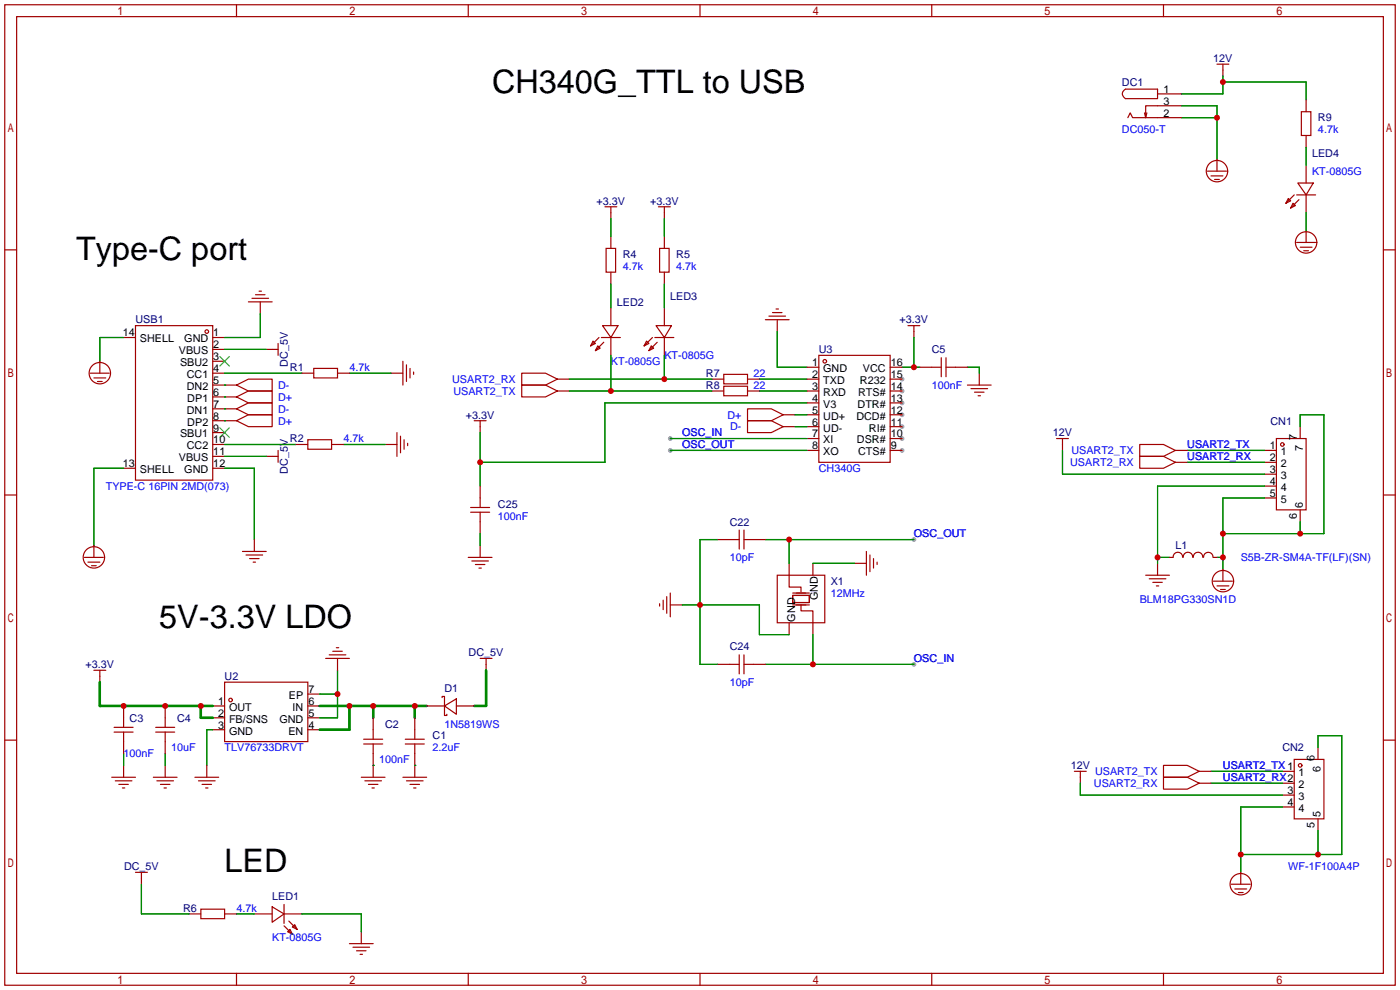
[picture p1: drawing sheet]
<svg xmlns="http://www.w3.org/2000/svg" width="299mm" height="212mm" viewBox="0 0 299 212" stroke-linecap="round" stroke-linejoin="round" font-family="sans-serif">
<g fill="#999">
<circle cx="192.8" cy="96.3" r=".51"/>
<circle cx="192.8" cy="93.7" r=".51"/>
<circle cx="192.8" cy="91.2" r=".51"/>
<circle cx="192.8" cy="88.6" r=".51"/>
<circle cx="192.8" cy="86.1" r=".51"/>
<circle cx="192.8" cy="83.6" r=".51"/>
<circle cx="192.8" cy="81" r=".51"/>
<circle cx="195.3" cy="115.3" r=".51"/>
<circle cx="195.3" cy="142" r=".51"/>
<circle cx="143.3" cy="96.3" r=".51"/>
<circle cx="143.3" cy="93.7" r=".51"/>
</g>
<g fill="none" stroke="#a10000" stroke-width=".25">
<path d="M1 1h297.2v209.6h-297.2zM3.6 3.6h292.1v204.4h-292.1zM50.5 1v2.6M100.1 1v2.6M149.6 1v2.6M199.1 1v2.6M240 19.6l.5-.5h6.9v2l-7-.1a1.11 1.11 0 0 1-.4-1.4zM248.7 1v2.6M260.1 13.7h2.5M261.4 13.7v2.6M241 25.1l.6-1 .5 1h10.4M244.6 24.1l.3 1"/>
<path d="M245.1 24.1l-.2 1M247.4 20.1h5.1M252.5 22.6h-7.6v2.5M258.1 36.6h4M258.8 37.6h2.6M259.6 38.4h1M260.1 34v2.6M277.4 39.1h3.3l-1.6 2.6zM278.1 23.9h2.1v5.1h-2.1zM279.1 21.3v2.6M279.1 29v2.5M279.1 35.3v3.8"/>
<path d="M1 53.4h2.6M129.3 44.2h2.5M129.5 53.1h2.1v5.1h-2.1zM130.6 44.2v2.5M130.6 50.5v2.6M130.6 58.2v2.5M140.7 44.2h2.6M141 53.1h2v5.1h-2zM142 44.2v2.5M142 50.5v2.6M142 58.2v2.5M275.3 42.4l.5 .5-1 .5z"/>
<path d="M276.4 43.4l.5 .5-1.1 .5zM276.6 41.7l-1.8 1.7M277.1 41.7h4.1M277.1 51.8h4.1M277.6 42.7l-1.8 1.7M277.9 52.8h2.5M278.6 53.6h1.1M279.1 41.7v3.8M279.1 49.3v2.5M295.7 53.4h2.5M19.3 79.8h4.1M21.3 77.2v2.6"/>
<path d="M26.4 72.1h2.6M29 69.6h16.5v33h-16.5zM45.5 72.1h2.5M45.5 74.7h2.5M45.5 77.2h2.5M45.5 79.8h2.5M53.1 64.5h5.1M53.8 63.8h3.6M54.6 63h2M55.4 62.2h.5M55.6 64.5v2.6M56.9 74.7h2.5"/>
<path d="M59.4 73.4v2.5M64.5 79.8h2.6M67.1 78.7h5v2.1h-5zM72.1 79.8h2.6M83.6 79.8h2.5M86.1 77.2v5.1M86.9 78v3.5M87.6 78.7v2.1M88.4 79.5v.5M111.5 79.8h5.1l2.5 1.2-2.5 1.3h-5.1zM126.7 72.9l.6 .5-1.1 .5zM127.8 73.9l.5 .5-1 .5z"/>
<path d="M128 72.1l-1.8 1.8M128.5 72.1h4.1M128.8 69.6h3.3l-1.5 2.5zM129 73.2l-1.7 1.7M130.6 65.8v3.8M130.6 72.1v3.8M138.2 72.9l.5 .5-1 .5zM139.2 73.9l.5 .5-1 .5zM139.4 72.1l-1.7 1.8M140 72.1h4M140.2 69.6h3.3l-1.5 2.5zM140.5 73.2l-1.8 1.7"/>
<path d="M142 65.8v3.8M142 72.1v3.8M163.6 68.3h5.1M164.3 67.6h3.6M165.1 66.8h2M165.9 66h.5M166.1 68.3v2.6M172.5 78.5h2.5M175 75.9h15.2v22.9h-15.2zM190.2 78.5h2.6M194.1 69.6h2.5M195.3 69.6v2.5"/>
<path d="M196.6 78.5h4.6M201.2 76.5v4M202.2 76.5v4M202.2 78.5h4.6M209.3 79.8v2.5M20.1 80.8h2.5M20.8 81.5h1M45.5 82.3h5M45.5 84.8h5M45.5 87.4h5M45.5 89.9h5M45.5 92.5h2.5"/>
<path d="M45.5 95h2.5M45.5 97.5h2.5M50.5 82.3l2.6-1.3h5.1v2.6h-5.1zM50.5 84.8l2.6-1.2h5.1v2.5h-5.1zM50.5 87.4l2.6-1.3h5.1v2.5h-5.1zM50.5 89.9l2.6-1.3h5.1v2.6h-5.1zM56.9 97.5h2.5M59.4 96.3v2.5M63.2 95h2.6M65.8 94h5.1v2h-5.1zM70.9 95h2.5M82.3 95h2.5"/>
<path d="M84.8 92.5v5M85.6 93.2v3.6M86.4 94v2M87.1 94.7v.5M101.3 89.9h2.6M102.6 89.9v2.6M111.5 82.3h5.1l2.5 1.3-2.5 1.2h-5.1zM119.1 83.6h2.6M119.1 81h2.6M152.1 83.6h2.6M152.1 81h2.6M154.7 80h5.1v2h-5.1z"/>
<path d="M154.7 82.5h5.1v2.1h-5.1zM159.8 87.4h5l2.6 1.2-2.6 1.3h-5zM159.8 89.9h5l2.6 1.3-2.6 1.3h-5zM159.8 83.6h2.5M159.8 81h2.5M167.4 88.6h2.5M167.4 91.2h2.5M172.5 88.6h2.5M172.5 91.2h2.5M172.5 83.6h2.5M172.5 81h2.5M172.5 96.3h2.5"/>
<path d="M172.5 93.7h2.5M172.5 86.1h2.5M190.2 88.6h2.6M190.2 91.2h2.6M190.2 83.6h2.6M190.2 81h2.6M190.2 96.3h2.6M190.2 93.7h2.6M190.2 86.1h2.6M206.8 82.3h5M207.5 83.1h3.6M208.3 83.8h2"/>
<path d="M209 84.6h.5M225.8 93.7h2.5M227.1 93.7v2.6M243.6 97.5h5.1l2.5 1.3-2.5 1.3h-5.1zM243.6 95h5.1l2.5 1.3-2.5 1.2h-5.1zM251.2 96.3h2.5M251.2 98.8h2.5M270.3 96.3h2.5M270.3 98.8h2.5M272.8 93.7h6.3v15.3h-6.3zM277.9 91.2v2.5M1 105.8h2.6"/>
<path d="M18 119.1h4.1M20.1 116.6v2.5M26.4 100.1h2.6M45.5 100.1h2.5M51.8 117.9h5.1M52.6 118.6h3.5M53.3 119.4h2.1M54.4 115.3v2.6M100.1 119.1h5.1M100.6 108.5h4M100.6 109.5h4M100.8 119.9h3.6"/>
<path d="M102.6 103.9v4.6M102.6 109.5v4.5M102.6 116.6v2.5M153.4 115.3h4.6M158 113.3v4M159 113.3v4M159 115.3h4.6M185.2 117.9v5M185.9 118.6v3.6M186.7 119.4v2M249.9 119.1h.8M250.7 119.1a1.01 1.01 0 0 1 1-1.1 1.01 1.01 0 0 1 1.1 1.1"/>
<path d="M252.9 119.1a1.01 1.01 0 0 1 1-1.1 1.01 1.01 0 0 1 1 1.1M255 119.1a1.01 1.01 0 0 1 1-1.1 1.01 1.01 0 0 1 1.1 1.1M257.2 119.1a1.01 1.01 0 0 1 1-1.1 1.01 1.01 0 0 1 1.1 1.1M259.3 119.1h.8M270.3 101.3h2.5M270.3 103.9h2.5M270.3 106.4h2.5M277.9 109v2.5M295.7 105.8h2.5M18.8 120.1h2.5M19.6 120.9h1M54.1 120.1h.5"/>
<path d="M70.4 140h3.5M71.1 139.2h2.1M71.9 138.4h.5M101.6 120.6h2M102.4 121.4h.5M141 129v.5M141.7 128.3v2M142.5 127.5v3.6M143.3 129.3h2.5M143.3 126.7v5.1M158 140v4M159 140v4"/>
<path d="M166.1 122.9h10.2v10.2h-10.2zM168.7 120.4v5.1h2.5v1M168.7 133.1v2.5M169.4 127.3h3.6v1.5h-3.6zM169.4 126.7h3.6M169.4 129.3h3.6M171.2 129.3v1.3h2.5v5M173.7 120.4v2.5M182.6 120.4h2.6M187.5 120.1v.5M244.9 122.9h5M245.6 123.7h3.6"/>
<path d="M246.4 124.5h2M247.1 125.2h.5M247.4 120.4v2.5M259.3 124.2h4.1M260.1 125.2h2.5M260.9 126h1M261.4 121.7v2.5M1 158.2h2.6M20.1 143.3h2.5M21.3 143.3v2.5M24.4 156.5h4M24.4 155.4h4"/>
<path d="M26.4 150.9v4.5M26.4 156.5v4.5M33.3 156.5h4M33.3 155.4h4M35.3 150.9v4.5M35.3 156.5v4.5M45.5 150.9h2.5M45.5 153.4h2.5M45.5 156h2.5M48 145.8h17.8v12.7h-17.8zM65.8 150.9h2.5M65.8 153.4h2.5"/>
<path d="M65.8 156h2.5M65.8 148.3h2.5M69.6 140.7h5.1M72.1 140.7v2.6M77.7 158h4.1M77.7 159h4.1M79.8 153.4v4.6M79.8 159v7.1M86.6 158h4.1M86.6 159h4.1M88.6 153.4v4.6M88.6 159v7.1"/>
<path d="M91.2 150.9h3.8M94.5 149.1v-.3h.5v2.1M95 150.9v2h.5v-.2M95 150.9l2.5-1.5v3.3zM97.5 150.9h3.8M102.6 140.7h2.6M103.9 140.7v2.6M153.4 142h4.6M159 142h4.6M281.7 159.8v2.5M295.7 158.2h2.5M23.9 166.1h5.1"/>
<path d="M24.6 166.9h3.6M25.4 167.6h2M26.2 168.4h.5M26.4 163.6v2.5M32.8 166.1h5M33.5 166.9h3.6M34.3 167.6h2M35.1 168.4h.5M35.3 163.6v2.5M41.7 166.1h5M42.4 166.9h3.6M43.2 167.6h2"/>
<path d="M43.9 168.4h.5M44.2 163.6v2.5M77.2 166.1h5.1M78 166.9h3.5M78.7 167.6h2.1M79.5 168.4h.5M86.1 166.1h5.1M86.9 166.9h3.5M87.6 167.6h2.1M88.4 168.4h.5M229.6 164.8h2.6M230.9 164.8v2.6"/>
<path d="M248.7 166.1h5l2.6 1.3-2.6 1.3h-5zM248.7 163.6h5l2.6 1.2-2.6 1.3h-5zM256.3 164.8h2.5M256.3 167.4h2.5M274.1 164.8h2.5M274.1 167.4h2.5M274.1 169.9h2.5M274.1 172.5h2.5M276.6 162.3h6.4v12.7h-6.4zM281.7 175v2.5M29 186.4h2.5M30.2 186.4v2.6"/>
<path d="M40.4 195.3h2.5M42.9 194.3h5.1v2h-5.1zM48 195.3h2.5M54.4 195.3h3.8M58.2 193.8l2.5 1.5-2.5 1.8zM60.7 195.3h3.8M60.7 197.9l1.8 1.7M60.7 193.3v4.1M61.7 196.9l1.8 1.7M62 198.6l.5 1-1-.5zM62.5 198.1l.5-.5 .5 1zM77.2 199.1v2.6"/>
<path d="M263.1 189h4.1M263.9 190h2.5M264.7 190.8h1M265.2 186.4v2.6M50.5 208v2.6M74.7 201.7h5.1M75.4 202.4h3.6M76.2 203.2h2M77 204h.5M100.1 208v2.6M149.6 208v2.6M199.1 208v2.6"/>
<path d="M248.7 208v2.6"/>
<circle cx="260.1" cy="36.6" r="2.29"/>
<circle cx="279.1" cy="51.8" r="2.29"/>
<circle cx="21.3" cy="79.8" r="2.29"/>
<circle cx="44.2" cy="70.9" r=".38"/>
<circle cx="176.3" cy="77.2" r=".38"/>
<circle cx="274.1" cy="95" r=".38"/>
<circle cx="20.1" cy="119.1" r="2.29"/>
<circle cx="261.4" cy="124.2" r="2.29"/>
<circle cx="49.3" cy="149.6" r=".38"/>
<circle cx="277.9" cy="163.6" r=".38"/>
<circle cx="265.2" cy="189" r="2.29"/>
</g>
<path d="M47 76.2l2 2M49 76.2l-2 2M47 91.4l2 2.1M49 91.4l-2 2.1" fill="none" stroke="#3c3" stroke-width=".25"/>
<g fill="none" stroke="#008700" stroke-width=".25">
<path d="M261.4 16.3v3.8h-8.9M261.4 17.5h17.7v3.8M252.5 25.1h7.6M252.5 22.6h7.6v11.4M279.1 31.5v3.8M130.6 46.7v3.8M142 46.7v3.8M279.1 45.5v3.8M26.4 72.1h-5.1v5.1M48 79.8h16.5M48 74.7h8.9M55.6 67.1v5h-7.6"/>
<path d="M74.7 79.8h8.9M130.6 60.7v5.1M130.6 75.9v7.7M142 60.7v5.1M142 75.9v5.1M166.1 70.9v7.6h6.4M192.8 78.5h3.8M195.3 72.1v6.4M206.8 78.5h2.5v1.3M48 82.3h.1M48 84.8h.1M48 87.4h.1"/>
<path d="M48 89.9h.1M48 95h15.2M48 97.5h8.9M73.4 95h8.9M102.6 92.5v11.4M121.7 81h30.4M121.7 83.6h30.4M143.3 96.3h29.2M143.3 93.7h29.2M162.3 81h10.2M162.3 83.6h10.2M169.9 88.6h2.6"/>
<path d="M169.9 91.2h2.6M172.5 86.1h-43.2v12.7h-26.7M227.1 96.3v5h43.2M253.7 98.8h16.6M253.7 96.3h16.6M277.9 91.2v-2.6h5.1v25.4h-21.6M26.4 100.1h-6.3v16.5M48 100.1h6.4v15.2M102.6 114v2.6M153.4 115.3h-3.8v26.7h3.8M163.6 115.3h31.7M168.7 115.3v5.1"/>
<path d="M247.4 119.1h2.5M260.1 119.1h1.3M270.3 106.4h-8.9v15.3M270.3 103.9h-22.9v16.5M277.9 111.5v2.5M145.8 129.3h16.5v6.3h6.4M173.7 120.4h8.9M173.7 135.6v6.4M45.5 156h-1.3v7.6M68.3 148.3h3.8M72.1 143.3v10.1h-3.8M163.6 142h31.7"/>
<path d="M281.7 159.8v-2.6h5.1v25.4h-21.6M26.4 161v2.6M35.3 161v2.6M79.8 163.6h.1M88.6 163.6h.1M230.9 167.4v2.5h43.2M258.8 164.8h15.3M258.8 167.4h15.3M274.1 172.5h-8.9v13.9M281.7 177.5v5.1M30.2 189v6.3h10.2M50.5 195.3h3.9"/>
<path d="M64.5 195.3h12.7v3.8"/>
</g>
<path d="M21.3 145.8v5.1h24.2M42.9 150.9v2.5h2.6M68.3 150.9h22.9M74.7 150.9v5.1h-6.4M79.8 150.9v2.5M88.6 150.9v2.5M103.9 143.3v7.6h-2.6" fill="none" stroke="#008700" stroke-width=".51"/>
<g fill="#c00">
<circle cx="195.3" cy="78.5" r=".63"/>
<circle cx="102.6" cy="98.8" r=".63"/>
<circle cx="72.1" cy="148.3" r=".63"/>
<circle cx="26.4" cy="150.9" r=".63"/>
<circle cx="35.3" cy="150.9" r=".63"/>
<circle cx="42.9" cy="150.9" r=".63"/>
<circle cx="261.4" cy="114" r=".63"/>
<circle cx="277.9" cy="114" r=".63"/>
<circle cx="261.4" cy="119.1" r=".63"/>
<circle cx="265.2" cy="182.6" r=".63"/>
<circle cx="281.7" cy="182.6" r=".63"/>
<circle cx="88.6" cy="150.9" r=".63"/>
<circle cx="79.8" cy="150.9" r=".63"/>
<circle cx="74.7" cy="150.9" r=".63"/>
<circle cx="149.6" cy="129.3" r=".63"/>
<circle cx="168.7" cy="115.3" r=".63"/>
<circle cx="173.7" cy="142" r=".63"/>
<circle cx="261.4" cy="17.5" r=".63"/>
<circle cx="260.1" cy="25.1" r=".63"/>
<circle cx="142" cy="81" r=".63"/>
<circle cx="130.6" cy="83.6" r=".63"/>
<circle cx="247.4" cy="119.1" r=".63"/>
</g>
<g font-size="6.9">
<text x="105.2" y="19.9">CH340G_TTL to USB</text>
<text x="16.3" y="55.5">Type-C port</text>
<text x="34" y="134.2">5V-3.3V LDO</text>
<text x="48" y="186.3">LED</text>
</g>
<g font-size="2.3" fill="#000080">
<text x="259.3" y="13.3">12V</text>
<text x="239.8" y="18.3">DC1</text>
<text x="281.7" y="26">R9</text>
<text x="280.4" y="33.6">LED4</text>
<text x="127.5" y="43.7">+3.3V</text>
<text x="138.9" y="43.7">+3.3V</text>
<text x="133.1" y="55.2">R4</text>
<text x="144.5" y="55.2">R5</text>
<text x="131.8" y="65.3">LED2</text>
<text x="143.3" y="64.1">LED3</text>
<text x="29" y="69.1">USB1</text>
<text x="192.3" y="69.1">+3.3V</text>
<text x="175" y="75.5">U3</text>
<text x="199.1" y="75.5">C5</text>
<text x="61.5" y="78.4" transform="rotate(-90 61.5 78.4)">DC_5V</text>
<text x="62" y="79.3">R1</text>
<text x="150.9" y="80.6">R7</text>
<text x="150.9" y="83.1">R8</text>
<text x="99.6" y="89.5">+3.3V</text>
<text x="62" y="94.5">R2</text>
<text x="225" y="93.3">12V</text>
<text x="271.5" y="90.7">CN1</text>
<text x="61.5" y="101.3" transform="rotate(-90 61.5 101.3)">DC_5V</text>
<text x="106.4" y="108.5">C25</text>
<text x="156" y="112.3">C22</text>
<text x="251.2" y="117.4">L1</text>
<text x="177.5" y="125">X1</text>
<text x="18.3" y="142.8">+3.3V</text>
<text x="100.2" y="140.3">DC_5V</text>
<text x="156" y="139">C24</text>
<text x="48" y="145.3">U2</text>
<text x="95" y="147.9">D1</text>
<text x="27.7" y="154.2">C3</text>
<text x="37.8" y="154.2">C4</text>
<text x="82.3" y="155.5">C2</text>
<text x="92.5" y="158">C1</text>
<text x="274.1" y="160.6">CN2</text>
<text x="228.8" y="164.4">12V</text>
<text x="26.5" y="186">DC_5V</text>
<text x="39.1" y="194.9">R6</text>
<text x="58.2" y="192.3">LED1</text>
</g>
<g font-size="2.3">
<text x="248.7" y="19.8">1</text>
<text x="248.7" y="22.4">3</text>
<text x="248.7" y="24.9">2</text>
<text x="26.3" y="71.9">14</text>
<text x="45.6" y="71.9">1</text>
<text x="29.9" y="73.2">SHELL</text>
<text x="38.2" y="75.7">VBUS</text>
<text x="39.4" y="73.2">GND</text>
<text x="45.6" y="74.4">2</text>
<text x="45.6" y="77">3</text>
<text x="38.5" y="78.3">SBU2</text>
<text x="39.9" y="80.8">CC1</text>
<text x="39.9" y="83.3">DN2</text>
<text x="45.6" y="79.5">4</text>
<text x="45.6" y="82.1">5</text>
<text x="173.6" y="78.3">1</text>
<text x="173.6" y="80.8">2</text>
<text x="173.6" y="83.3">3</text>
<text x="175.9" y="79.5">GND</text>
<text x="175.9" y="82.1">TXD</text>
<text x="183.8" y="82.1">R232</text>
<text x="184.4" y="79.5">VCC</text>
<text x="190.4" y="83.3">14</text>
<text x="190.4" y="80.8">15</text>
<text x="190.4" y="78.3">16</text>
<text x="39.9" y="88.4">DN1</text>
<text x="40" y="85.9">DP1</text>
<text x="45.6" y="84.6">6</text>
<text x="45.6" y="87.1">7</text>
<text x="45.6" y="89.7">8</text>
<text x="173.6" y="85.9">4</text>
<text x="173.6" y="88.4">5</text>
<text x="175.9" y="84.6">RXD</text>
<text x="175.9" y="87.1">V3</text>
<text x="175.9" y="89.7">UD+</text>
<text x="183" y="89.7">DCD#</text>
<text x="183.3" y="87.1">DTR#</text>
<text x="183.4" y="84.6">RTS#</text>
<text x="190.4" y="88.4">12</text>
<text x="190.4" y="85.9">13</text>
<text x="38.5" y="93.5">SBU1</text>
<text x="40" y="91">DP2</text>
<text x="45.6" y="92.2">9</text>
<text x="45.6" y="94.8">10</text>
<text x="173.6" y="91">6</text>
<text x="173.6" y="93.5">7</text>
<text x="175.9" y="92.2">UD-</text>
<text x="175.9" y="94.8">XI</text>
<text x="183.1" y="94.8">DSR#</text>
<text x="185.7" y="92.2">RI#</text>
<text x="190.4" y="93.5">10</text>
<text x="190.4" y="91">11</text>
<text x="277.2" y="94.1" transform="rotate(-90 277.2 94.1)">7</text>
<text x="26.3" y="99.8">13</text>
<text x="29.9" y="101.1">SHELL</text>
<text x="38.2" y="98.6">VBUS</text>
<text x="39.4" y="101.1">GND</text>
<text x="39.9" y="96">CC2</text>
<text x="45.6" y="97.3">11</text>
<text x="45.6" y="99.8">12</text>
<text x="173.6" y="96">8</text>
<text x="175.9" y="97.3">XO</text>
<text x="183.4" y="97.3">CTS#</text>
<text x="190.4" y="96">9</text>
<text x="271.4" y="96">1</text>
<text x="271.4" y="98.6">2</text>
<text x="271.4" y="101.1">3</text>
<text x="273.7" y="97.3">1</text>
<text x="273.7" y="99.8">2</text>
<text x="278.4" y="96.4" transform="rotate(-90 278.4 96.4)">7</text>
<text x="271.4" y="103.7">4</text>
<text x="271.4" y="106.2">5</text>
<text x="273.7" y="102.4">3</text>
<text x="273.7" y="104.9">4</text>
<text x="273.7" y="107.5">5</text>
<text x="277.2" y="110.9" transform="rotate(-90 277.2 110.9)">6</text>
<text x="278.4" y="108.5" transform="rotate(-90 278.4 108.5)">6</text>
<text x="174.8" y="128.3" transform="rotate(-90 174.8 128.3)">GND</text>
<text x="170" y="132.8" transform="rotate(-90 170 132.8)">GND</text>
<text x="61.8" y="149.4">EP</text>
<text x="65.9" y="148.1">7</text>
<text x="46.6" y="150.6">1</text>
<text x="46.6" y="153.2">2</text>
<text x="46.6" y="155.7">3</text>
<text x="48.9" y="151.9">OUT</text>
<text x="48.9" y="154.5">FB/SNS</text>
<text x="59.7" y="154.5">GND</text>
<text x="62.5" y="151.9">IN</text>
<text x="65.9" y="155.7">4</text>
<text x="65.9" y="153.2">5</text>
<text x="65.9" y="150.6">6</text>
<text x="48.9" y="157">GND</text>
<text x="61.6" y="157">EN</text>
<text x="277.5" y="165.9">1</text>
<text x="281" y="162.7" transform="rotate(-90 281 162.7)">6</text>
<text x="282.2" y="165" transform="rotate(-90 282.2 165)">6</text>
<text x="275.2" y="169.7">3</text>
<text x="275.2" y="172.2">4</text>
<text x="277.5" y="168.4">2</text>
<text x="277.5" y="171">3</text>
<text x="277.5" y="173.5">4</text>
<text x="281" y="176.9" transform="rotate(-90 281 176.9)">5</text>
<text x="282.2" y="174.6" transform="rotate(-90 282.2 174.6)">5</text>
</g>
<g font-size="2.3" fill="#00f">
<text x="239.8" y="28.5">DC050-T</text>
<text x="281.7" y="28.5">4.7k</text>
<text x="280.4" y="37.4">KT-0805G</text>
<text x="133.1" y="57.7">4.7k</text>
<text x="144.5" y="57.7">4.7k</text>
<text x="142" y="76.8">KT-0805G</text>
<text x="59.4" y="83.1">D-</text>
<text x="74.7" y="79.3">4.7k</text>
<text x="96.6" y="81.8">USART2_RX</text>
<text x="130.6" y="78">KT-0805G</text>
<text x="161" y="80.6">22</text>
<text x="161" y="83.1">22</text>
<text x="199.1" y="83.1">100nF</text>
<text x="59.4" y="85.6">D+</text>
<text x="59.4" y="88.2">D-</text>
<text x="96.9" y="84.4">USART2_TX</text>
<text x="155.5" y="89.5">D+</text>
<text x="59.4" y="90.7">D+</text>
<text x="73.4" y="94.5">4.7k</text>
<text x="145.8" y="95.8">OSC_OUT</text>
<text x="145.8" y="93.3">OSC_IN</text>
<text x="156.1" y="92">D-</text>
<text x="253.7" y="95.8">USART2_TX</text>
<text x="175" y="100.9">CH340G</text>
<text x="228.7" y="99.6">USART2_RX</text>
<text x="229" y="97.1">USART2_TX</text>
<text x="253.7" y="98.3">USART2_RX</text>
<text x="22.6" y="104.7">TYPE-C 16PIN 2MD(073)</text>
<text x="106.4" y="111">100nF</text>
<text x="156" y="119.9">10pF</text>
<text x="195.3" y="114.9">OSC_OUT</text>
<text x="265.2" y="119.9">S5B-ZR-SM4A-TF(LF)(SN)</text>
<text x="177.5" y="127.6">12MHz</text>
<text x="243.6" y="128.8">BLM18PG330SN1D</text>
<text x="195.3" y="141.5">OSC_IN</text>
<text x="156" y="146.6">10pF</text>
<text x="95" y="155.5">1N5819WS</text>
<text x="26.4" y="161.8">100nF</text>
<text x="36.6" y="160.6">10uF</text>
<text x="48" y="160.6">TLV76733DRVT</text>
<text x="92.5" y="160.6">2.2uF</text>
<text x="81" y="163.1">100nF</text>
<text x="234.1" y="165.7">USART2_TX</text>
<text x="261.4" y="164.4">USART2_TX 1</text>
<text x="261.4" y="166.9">USART2_RX2</text>
<text x="233.8" y="168.2">USART2_RX</text>
<text x="275.3" y="186">WF-1F100A4P</text>
<text x="50.5" y="194.9">4.7k</text>
<text x="58.2" y="201.2">KT-0805G</text>
</g>
</svg>
